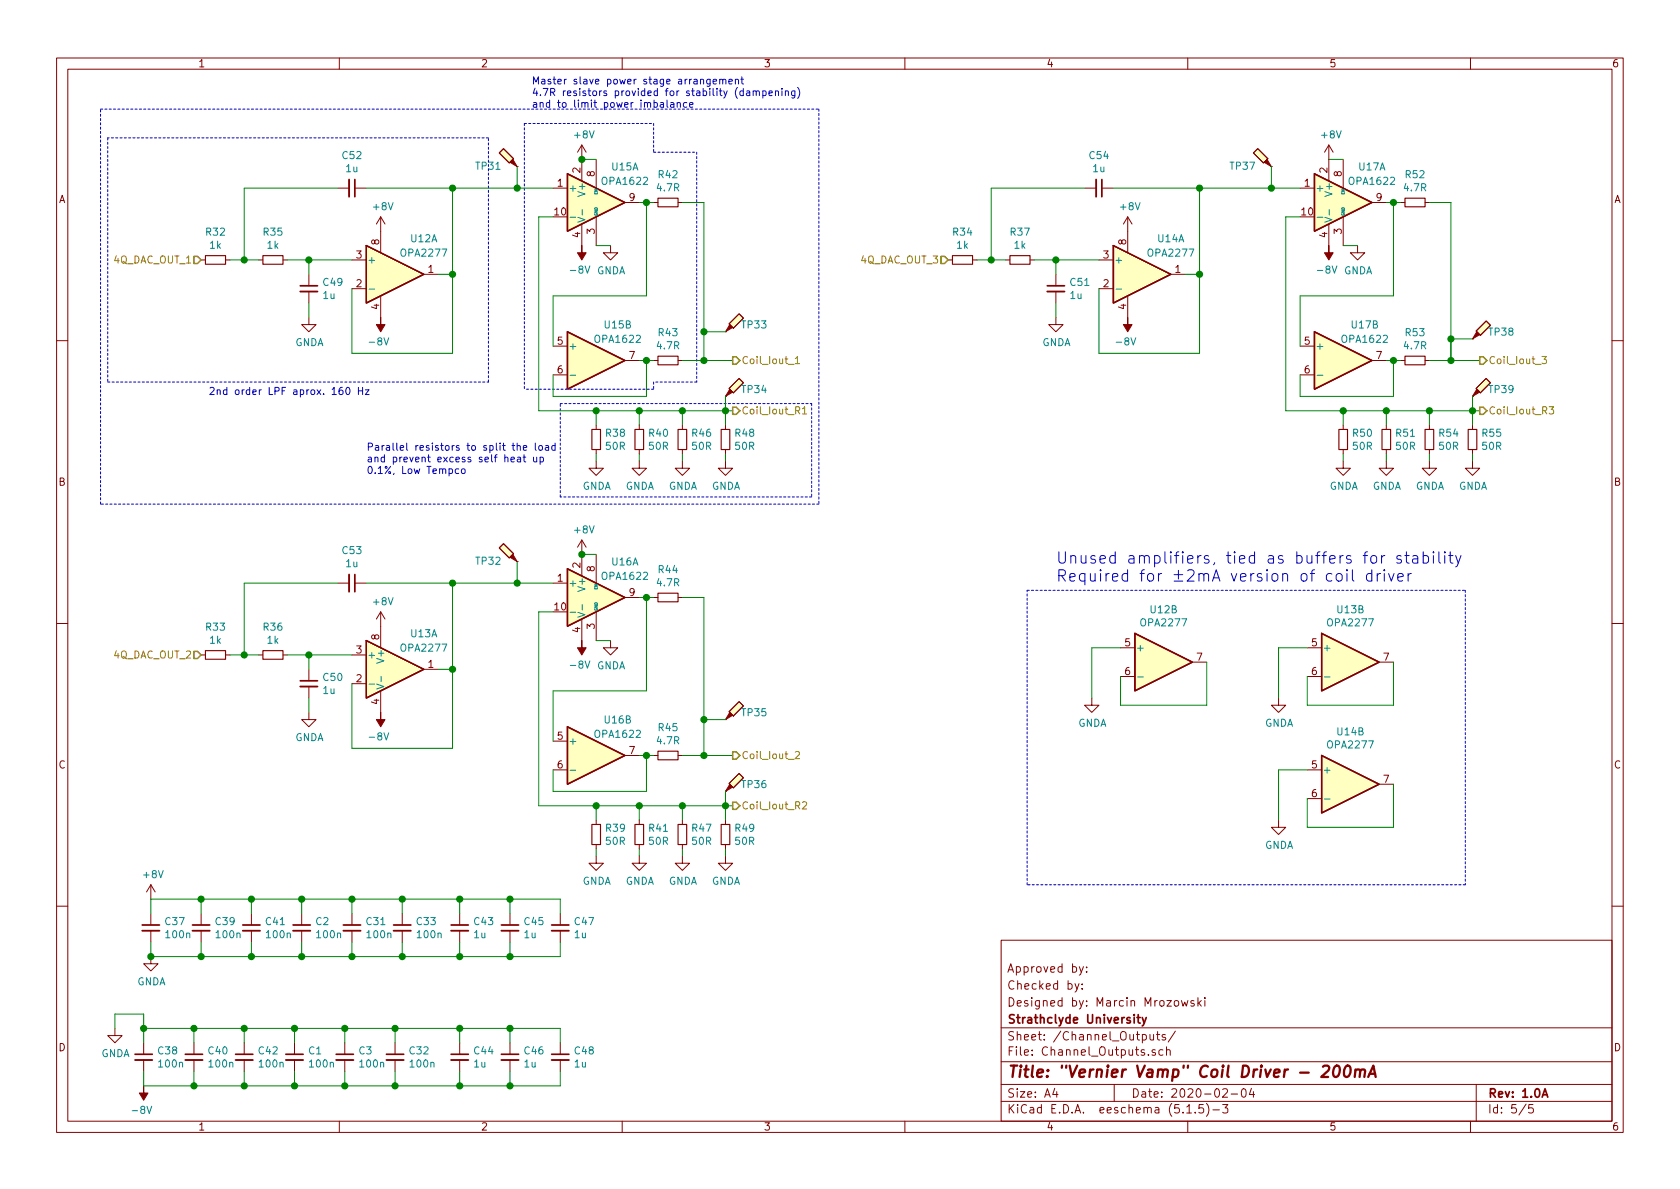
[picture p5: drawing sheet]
<svg xmlns="http://www.w3.org/2000/svg" width="297mm" height="210mm" viewBox="0 0 297 210" stroke-linecap="round" stroke-linejoin="round" font-family="sans-serif">
<g fill="none" stroke="#840000" stroke-width=".18">
<path d="M10 10.3h277v189.9h-277zM12 12.2h273v186.1h-273zM60 10.3v1.9M110 10.3v1.9M160 10.3v1.9M210 10.3v1.9M260 10.3v1.9M59.7 33.3h2M62.7 33.3h2.1M67.3 38.3l-.8 1.3M67.3 38.3v6.4M67.3 38.3l.8 1.3"/>
<path d="M88.3 27l.7-.7 1.8 1.8-.8 .7zM91.4 29.5h.1M97.8 33.3h2.5M102.9 25.6v6.4M102.9 39.6v3.8M102.9 25.6l-.8 1.3M102.9 25.6l.7 1.3M105.4 28.2v5.1M105.4 38.3v5.1M110.5 35.8h2.5M115.6 35.8h.7M119.9 35.8h.7"/>
<path d="M191.8 33.3h2M194.8 33.3h2M199.4 38.3v6.4M199.4 38.3l-.8 1.3M199.4 38.3l.8 1.3M221.6 27l.8-.7 1.8 1.8-.8 .7zM224.8 29.5h.1M229.9 33.3h2.5M234.9 25.6v6.4M234.9 39.6v3.8M234.9 25.6l-.7 1.3M234.9 25.6l.8 1.3"/>
<path d="M237.5 28.2v5.1M237.5 38.3v5.1M242.6 35.8h2.5M247.6 35.8h.8M252 35.8h.7M35.6 46h.7M39.9 46h.7M45.7 46h.8M50 46h.8M54.6 56.1v1.3h1.3l-1.3 1.3-1.3-1.3h1.3M54.6 48.5v2M54.6 51.6v2"/>
<path d="M62.2 46h2.6M62.2 51h2.6M67.3 52.3v3.8M74.9 48.5h2.6M107.9 43.4v1.3h1.3l-1.3 1.3-1.2-1.3h1.2M128.3 58.7h.1M128.9 57.3l1.8-1.8 .7 .8-1.7 1.7zM167.6 46h.8M172 46h.7M177.8 46h.8M182.1 46h.8M186.7 56.1v1.3h1.3l-1.3 1.3-1.3-1.3h1.3"/>
<path d="M186.7 48.5v2M186.7 51.6v2M194.3 46h2.5M194.3 51h2.5M199.4 52.3v3.8M207 48.5h2.5M240 43.4v1.3h1.3l-1.3 1.3-1.2-1.3h1.2M260.3 59.9h.1M261 58.5l1.8-1.7 .7 .7-1.8 1.8zM10 60.2h2M97.8 61.2h2.5M97.8 66.3h2.5"/>
<path d="M105.4 75.2v.7M105.4 79.5v.8M110.5 63.7h2.5M113 75.2v.7M113 79.5v.8M115.6 63.7h.7M119.9 63.7h.7M120.6 75.2v.7M120.6 79.5v.8M128.3 70.1h.1M128.3 75.2v.7M128.3 79.5v.8"/>
<path d="M128.9 68.7l1.8-1.8 .7 .8-1.7 1.8zM229.9 61.2h2.5M229.9 66.3h2.5M237.5 75.2v.7M237.5 79.5v.8M242.6 63.7h2.5M245.1 75.2v.7M245.1 79.5v.8M247.6 63.7h.8M252 63.7h.7M252.7 75.2v.7M252.7 79.5v.8"/>
<path d="M260.3 70.1h.1M260.3 75.2v.7M260.3 79.5v.8M261 68.7l1.8-1.8 .7 .8-1.8 1.8zM285 60.2h2M88.3 96.9l.7-.8 1.8 1.8-.8 .8zM91.4 99.3h.1M102.9 95.5v6.3M102.9 95.5l-.8 1.3M102.9 95.5l.7 1.3M105.4 81.5v1.3h1.3l-1.3 1.3-1.3-1.3h1.3M105.4 98v5.1"/>
<path d="M113 81.5v1.3h1.3l-1.3 1.3-1.2-1.3h1.2M120.6 81.5v1.3h1.3l-1.3 1.3-1.2-1.3h1.2M128.3 81.5v1.3h1.2l-1.2 1.3-1.3-1.3h1.3M237.5 81.5v1.3h1.3l-1.3 1.3-1.3-1.3h1.3M245.1 81.5v1.3h1.3l-1.3 1.3-1.3-1.3h1.3M252.7 81.5v1.3h1.3l-1.3 1.3-1.2-1.3h1.2M260.3 81.5v1.3h1.3l-1.3 1.3-1.2-1.3h1.2M10 110.3h2M35.6 115.8h.7M39.9 115.8h.7M45.7 115.8h.8M50 115.8h.8"/>
<path d="M54.6 118.4v2M59.7 103.1h2M62.2 115.8h2.6M62.7 103.1h2.1M67.3 108.2v6.3M67.3 108.2l-.8 1.3M67.3 108.2l.8 1.3M74.9 118.4h2.6M97.8 103.1h2.5M102.9 109.5v3.8M105.4 108.2v5.1M107.9 113.3v1.2h1.3l-1.3 1.3-1.2-1.3h1.2"/>
<path d="M110.5 105.7h2.5M115.6 105.7h.7M119.9 105.7h.7M198.1 114.5h2.6M198.1 119.6h2.6M210.8 117.1h2.6M231.1 114.5h2.6M231.1 119.6h2.6M243.8 117.1h2.6M285 110.3h2M54.6 126v1.2h1.3l-1.3 1.3-1.3-1.3h1.3M54.6 121.4v2"/>
<path d="M62.2 120.9h2.6M67.3 122.2v3.8M97.8 131.1h2.5M97.8 136.1h2.5M110.5 133.6h2.5M115.6 133.6h.7M119.9 133.6h.7M128.3 127.2h.1M128.3 139.9h.1M128.9 125.9l1.8-1.8 .7 .7-1.7 1.8zM128.9 138.6l1.8-1.8 .7 .7-1.7 1.8zM193 123.4v1.3h1.3l-1.3 1.3-1.2-1.3h1.2"/>
<path d="M226.1 123.4v1.3h1.2l-1.2 1.3-1.3-1.3h1.3M231.1 136.1h2.6M243.8 138.7h2.6M26.7 156.5v2.5M26.7 156.5l-.8 1.2M26.7 156.5l.7 1.2M105.4 151.4v1.2h1.3l-1.3 1.3-1.3-1.3h1.3M105.4 145v.8M105.4 149.3v.8M113 151.4v1.2h1.3l-1.3 1.3-1.2-1.3h1.2M113 145v.8M113 149.3v.8"/>
<path d="M120.6 151.4v1.2h1.3l-1.3 1.3-1.2-1.3h1.2M120.6 145v.8M120.6 149.3v.8M128.3 151.4v1.2h1.2l-1.2 1.3-1.3-1.3h1.3M128.3 145v.8M128.3 149.3v.8M226.1 145v1.3h1.2l-1.2 1.3-1.3-1.3h1.3M231.1 141.2h2.6M10 160.2h2M26.7 169.2v1.2h1.2l-1.2 1.3-1.3-1.3h1.3M26.7 161.5v2.1M26.7 164.6v2"/>
<path d="M35.6 161.5v2.1M35.6 164.6v2M44.4 161.5v2.1M44.4 164.6v2M53.3 161.5v2.1M53.3 164.6v2M62.2 161.5v2.1M62.2 164.6v2M71.1 161.5v2.1M71.1 164.6v2M81.3 161.5v2.1M81.3 164.6v2"/>
<path d="M90.2 161.5v2.1M90.2 164.6v2M99.1 161.5v2.1M99.1 164.6v2M177 166.3h108v32h-108zM190.1 173.9l.3 1M190.8 173.9l-.5 1.4-.2 .1M190.8 170.9l.4 1M191.3 174.8v.1M191.3 174v.1M191.6 170.9l-.5 1.4-.3 .1M192.1 171.8v.1"/>
<path d="M192.1 171v.1M207.7 177.1l.2-.2 .4 .2v.7l-.2 .1-.4-.1zM208.9 176.9l.3 1 .3-.7 .3 .7 .2-1M211.1 177l-.4-.1-.2 .2 .1 .3 .5 .1v.3h-.6M211.8 176.4v1.5M212 177.4l.4 .5M212.4 176.9l-.6 .6M213 176.4v.2M213 176.9v1M285 160.2h2M20.3 181.9v1.2h1.3l-1.3 1.3-1.3-1.3h1.3M25.4 184.4v2"/>
<path d="M25.4 187.4v2.1M34.3 184.4v2M34.3 187.4v2.1M43.2 184.4v2M43.2 187.4v2.1M52.1 184.4v2M52.1 187.4v2.1M60 198.3v1.9M61 184.4v2M61 187.4v2.1M69.8 184.4v2M69.8 187.4v2.1"/>
<path d="M81.3 184.4v2M81.3 187.4v2.1M90.2 184.4v2M90.2 187.4v2.1M99.1 184.4v2M99.1 187.4v2.1M110 198.3v1.9M160 198.3v1.9M177 194.8h108M177 191.8h108M177 187.8h108M177 181.8h108"/>
<path d="M186.5 192.5l-.4 1h1M186.8 193v1M197 191.8v3M203.3 182.9v.8a.37 .37 0 0 0 .7 .1M204 182.9v1M204.3 185.7a.37 .37 0 0 0-.6 .1l.1 .2 .5 .2v.1l-.2 .3-.4-.1M204.5 182.9h.6M204.7 182.4v1.3l.4 .2M205.6 185.7l-.4-.1-.3 .3 .1 .6 .2 .1 .4-.1M206 183a.37 .37 0 0 0-.5 .1v.3l.5 .1 .1 .1-.2 .3-.4-.1M206.2 185.7h.1a.37 .37 0 0 1 .6 .1v.8M206.2 185.1v1.5"/>
<path d="M207.8 182.3l-1.2 2M209.8 195.8l.5-.5v1.5M209.8 196.8h.9M210 198.3v1.9M211.3 196.7v.1M212.8 195.3h-.8v.7l.2-.1 .5 .1 .1 .2v.5l-.3 .1-.5-.1M213.3 195.1a1.71 1.71 0 0 1 0 2.3M214.5 196.3h1.1M216.2 192.7l.2-.2h.4l.2 .5-.9 1h.9M216.2 195.3h.9l-.5 .6 .4 .1v.7l-.2 .1-.6-.1M217.7 193.5h1.1M219.6 192.7l.4-.2a.94 .94 0 0 1 0 1.5 .82 .82 0 0 1-.4-1.3z"/>
<path d="M221.3 192.5l-.4 1h.9M221.6 193v1M260 198.3v1.9M261 191.8v6.5M269.8 195.2l-1.2 2M271 195.3h-.7v.7l.2-.1 .5 .1 .1 .2-.1 .5-.2 .1-.5-.1"/>
</g>
<g fill="none" stroke="#840000" stroke-width=".3">
<path d="M62.7 31.7v3.1M194.8 31.7v3.1M53.1 50.5h3M185.2 50.5h3M62.7 101.6v3M53.1 120.4h3M25.1 163.6h3.1M34 163.6h3.1M42.9 163.6h3.1M51.8 163.6h3.1M60.7 163.6h3.1M69.6 163.6h3"/>
<path d="M79.8 163.6h3M88.6 163.6h3.1M97.5 163.6h3.1M201 179.9h.6M201.2 179.4v1.3l.4 .2M202 179.9l.3 1M202.7 179.9l-.5 1.4-.2 .1M23.9 186.4h3M32.8 186.4h3M41.7 186.4h3M50.5 186.4h3.1M59.4 186.4h3.1"/>
<path d="M68.3 186.4h3.1M79.8 186.4h3M88.6 186.4h3.1M97.5 186.4h3.1M272.7 194l.5-1.5 .5 1.5M272.8 193.6h.7"/>
</g>
<path d="M233.9 188.6l.3-.2h.5a.43 .43 0 0 1 .3 .6l-.1 .3-1.3 1.1h1.2M236 188.6a.45 .45 0 0 1 .5-.2 .45 .45 0 0 1 .4 .4 1.15 1.15 0 0 1-.8 1.6l-.2-.1a1.5 1.5 0 0 1 .1-1.7zM237.9 188.6a.45 .45 0 0 1 .5-.2 .45 .45 0 0 1 .4 .4 1.15 1.15 0 0 1-.8 1.6l-.2-.1a1.55 1.55 0 0 1 .1-1.7zM239.6 189.3a.52 .52 0 0 1 .9 .1l-.1 1M239.7 189.1l-.2 1.3M240.5 189.4l.3-.3 .5 .1 .1 .2-.2 1M241.9 190.4l.9-2 .4 2M242.2 189.9h.9" fill="none" stroke="#840000" stroke-width=".41"/>
<g fill="none" stroke="#840000" stroke-width=".33">
<path d="M61.7 31.7v3.1M193.8 31.7v3.1M53.1 51.6h3M185.2 51.6h3M61.7 101.6v3M53.1 121.4h3M25.1 164.6h3.1M34 164.6h3.1M42.9 164.6h3.1M51.8 164.6h3.1M60.7 164.6h3.1M69.6 164.6h3"/>
<path d="M79.8 164.6h3M88.6 164.6h3.1M97.5 164.6h3.1M23.9 187.4h3M32.8 187.4h3M41.7 187.4h3M50.5 187.4h3.1M59.4 187.4h3.1M68.3 187.4h3.1M79.8 187.4h3M88.6 187.4h3.1M97.5 187.4h3.1"/>
</g>
<g fill="#ffffc2" stroke="#ffffc2" stroke-width=".18">
<path d="M100.3 30.7l10.2 5.1-10.2 5.1z"/>
<path d="M100.3 58.7l10.2 5-10.2 5.1z"/>
<path d="M100.3 100.6l10.2 5.1-10.2 5z"/>
<path d="M100.3 128.5l10.2 5.1-10.2 5.1z"/>
<path d="M232.4 30.7l10.2 5.1-10.2 5.1z"/>
<path d="M232.4 58.7l10.2 5-10.2 5.1z"/>
<path d="M233.7 133.6l10.1 5.1-10.1 5.1z"/>
<path d="M233.7 112l10.1 5.1-10.1 5.1z"/>
<path d="M200.7 112l10.1 5.1-10.1 5.1z"/>
<path d="M128.9 125.9l1.8-1.8 .7 .7-1.7 1.8z"/>
<path d="M196.8 43.4l10.2 5.1-10.2 5.1z"/>
<path d="M261 68.7l1.8-1.8 .7 .8-1.8 1.8z"/>
<path d="M128.9 68.7l1.8-1.8 .7 .8-1.7 1.8z"/>
<path d="M128.9 57.3l1.8-1.8 .7 .8-1.7 1.7z"/>
<path d="M261 58.5l1.8-1.7 .7 .7-1.8 1.8z"/>
<path d="M128.9 138.6l1.8-1.8 .7 .7-1.7 1.8z"/>
<path d="M64.8 113.3l10.1 5.1-10.1 5z"/>
<path d="M88.3 96.9l.7-.8 1.8 1.8-.8 .8z"/>
<path d="M88.3 27l.7-.7 1.8 1.8-.8 .7z"/>
<path d="M221.6 27l.8-.7 1.8 1.8-.8 .7z"/>
<path d="M64.8 43.4l10.1 5.1-10.1 5.1z"/>
</g>
<path d="M100.3 30.7l10.2 5.1-10.2 5.1zM232.4 30.7l10.2 5.1-10.2 5.1zM64.8 43.4l10.1 5.1-10.1 5.1zM100.3 58.7l10.2 5-10.2 5.1zM196.8 43.4l10.2 5.1-10.2 5.1zM232.4 58.7l10.2 5-10.2 5.1zM64.8 113.3l10.1 5.1-10.1 5zM100.3 100.6l10.2 5.1-10.2 5zM200.7 112l10.1 5.1-10.1 5.1zM233.7 112l10.1 5.1-10.1 5.1zM100.3 128.5l10.2 5.1-10.2 5.1zM233.7 133.6l10.1 5.1-10.1 5.1z" fill="none" stroke="#840000" stroke-width=".25"/>
<g fill="none" stroke="#008484" stroke-width=".18">
<path d="M100.8 38.4h1M102.2 38.4l1.2 .5-1.2 .4M102.9 37.1v.9M232.9 38.4h1M234.2 38.4l1.3 .5-1.3 .4M235 37.1v.9M65.3 51.1h.9M66.6 51.1l1.3 .5-1.3 .4M67.4 49.8v.9M197.3 51.1h1M198.7 51.1l1.2 .5-1.2 .4M199.5 49.8v.9"/>
<path d="M100.8 66.4h1M232.9 66.4h1M67.4 119.6v1M100.8 108.3h1M102.2 108.3l1.2 .4-1.2 .4M102.9 106.9v1M201.1 119.7h1M234.2 119.7h1M65.3 121h.9M66.6 121l1.3 .4-1.3 .4M100.8 136.2h1M234.2 141.3h1"/>
</g>
<g fill="none" stroke="#840000" stroke-width=".2">
<path d="M116.3 35h3.6v1.6h-3.6zM248.4 35h3.6v1.6h-3.6zM36.3 45.2h3.6v1.5h-3.6zM46.5 45.2h3.5v1.5h-3.5zM168.4 45.2h3.6v1.5h-3.6zM178.6 45.2h3.5v1.5h-3.5zM104.6 75.9h1.6v3.6h-1.6zM112.3 75.9h1.5v3.6h-1.5zM116.3 63h3.6v1.5h-3.6zM119.9 75.9h1.5v3.6h-1.5zM127.5 75.9h1.5v3.6h-1.5zM236.7 75.9h1.6v3.6h-1.6z"/>
<path d="M244.3 75.9h1.6v3.6h-1.6zM248.4 63h3.6v1.5h-3.6zM252 75.9h1.5v3.6h-1.5zM259.6 75.9h1.5v3.6h-1.5zM36.3 115.1h3.6v1.5h-3.6zM46.5 115.1h3.5v1.5h-3.5zM116.3 104.9h3.6v1.5h-3.6zM116.3 132.8h3.6v1.6h-3.6zM104.6 145.8h1.6v3.5h-1.6zM112.3 145.8h1.5v3.5h-1.5zM119.9 145.8h1.5v3.5h-1.5zM127.5 145.8h1.5v3.5h-1.5z"/>
</g>
<g fill="#840000" stroke="#840000" stroke-width=".18">
<path d="M199.4 56.1v1.3h.8l-.8 1.3-.8-1.3h.8z"/>
<path d="M25.4 192v1.3h.8l-.8 1.3-.8-1.3h.8z"/>
<path d="M234.9 43.4v1.3h.8l-.8 1.3-.7-1.3h.7z"/>
<path d="M102.9 43.4v1.3h.7l-.7 1.3-.8-1.3h.8z"/>
<path d="M67.3 56.1v1.3h.8l-.8 1.3-.8-1.3h.8z"/>
<path d="M67.3 126v1.2h.8l-.8 1.3-.8-1.3h.8z"/>
<path d="M102.9 113.3v1.2h.7l-.7 1.3-.8-1.3h.8z"/>
<path d="M129 126l.5 .5-1.2 .7z"/>
<path d="M261.1 68.8l.5 .5-1.3 .8z"/>
<path d="M129 68.8l.5 .5-1.2 .8z"/>
<path d="M129 57.4l.5 .5-1.2 .8z"/>
<path d="M261.1 58.7l.5 .5-1.3 .7z"/>
<path d="M129 138.7l.5 .5-1.2 .7z"/>
<path d="M90.7 98l.7 1.3-1.2-.8z"/>
<path d="M90.7 28.2l.7 1.3-1.2-.8z"/>
<path d="M224 28.2l.8 1.3-1.3-.8z"/>
</g>
<g fill="none" stroke="#0000c2" stroke-width=".18" stroke-dasharray=".4 .4">
<path d="M17.8 19.3h127M144.8 19.3v69.8M19 24.4v43.2M86.4 24.4h-67.4M92.7 21.8v47M92.7 21.8h22.9M115.6 26.9h7.6M115.6 21.8v5.1M123.2 26.9v40.7M19 67.6h67.4M86.4 67.6v-43.2M99.1 71.4h44.4"/>
<path d="M115.6 67.6v1.2M115.6 68.8h-22.9M123.2 67.6h-7.6M143.5 71.4v16.5M17.8 89.1v-69.8M99.1 87.9v-16.5M143.5 87.9h-44.4M144.8 89.1h-127M181.6 104.4h77.5M259.1 104.4v52.1M181.6 156.5v-52.1M259.1 156.5h-77.5"/>
</g>
<g fill="none" stroke="#008400" stroke-width=".18">
<path d="M59.7 33.3h-16.5v12.7M64.8 33.3h33M80 33.3v29.2h-17.8v-11.5M91.4 29.5v3.8M97.8 38.3h-2.6v34.3h34.3M102.9 28.2h2.5M113 35.8h2.6M114.3 35.8v16.5h-16.5v8.9M120.6 35.8h3.9v27.9M191.8 33.3h-16.5v12.7M196.8 33.3h33.1M212.1 33.3v29.2h-17.8v-11.5"/>
<path d="M224.8 29.5v3.8M229.9 38.3h-2.6v34.3h34.3M234.9 28.2h2.6M245.1 35.8h2.5M246.4 35.8v16.5h-16.5v8.9M252.7 35.8h3.8v27.9M40.6 46h5.1M50.8 46h11.4M54.6 46v2.5M54.6 53.6v2.5M77.5 48.5h2.5M105.4 43.4h2.5"/>
<path d="M124.5 58.7h3.8M172.7 46h5.1M182.9 46h11.4M186.7 46v2.5M186.7 53.6v2.5M209.5 48.5h2.6M237.5 43.4h2.5M256.5 59.9h3.8M105.4 72.6v2.6M113 72.6v2.6M113 63.7h2.6M114.3 63.7v6.4h-16.5v-3.8"/>
<path d="M120.6 63.7h8.9M120.6 72.6v2.6M128.3 70.1v5.1M237.5 72.6v2.6M245.1 72.6v2.6M245.1 63.7h2.5M246.4 63.7v6.4h-16.5v-3.8M252.7 72.6v2.6M252.7 63.7h8.9M260.3 70.1v5.1M91.4 99.3v3.8M102.9 98h2.5"/>
<path d="M105.4 80.3v1.2M113 80.3v1.2M120.6 80.3v1.2M128.3 80.3v1.2M237.5 80.3v1.2M245.1 80.3v1.2M252.7 80.3v1.2M260.3 80.3v1.2M40.6 115.8h5.1M50.8 115.8h11.4M54.6 115.8v2.6M59.7 103.1h-16.5v12.7"/>
<path d="M64.8 103.1h33M77.5 118.4h2.5M80 103.1v29.2h-17.8v-11.4M97.8 108.2h-2.6v34.3h34.3M105.4 113.3h2.5M113 105.7h2.6M114.3 105.7v16.5h-16.5v8.9M120.6 105.7h3.9v27.9M198.1 114.5h-5.1v8.9M213.4 117.1v7.6h-15.3v-5.1M231.1 114.5h-5v8.9M246.4 117.1v7.6h-15.3v-5.1"/>
<path d="M54.6 123.4v2.6M113 133.6h2.6M114.3 133.6v6.3h-16.5v-3.8M120.6 133.6h8.9M124.5 127.2h3.8M128.3 139.9v5.1M231.1 136.1h-5v8.9M246.4 138.7v7.6h-15.3v-5.1M35.6 159v2.5M44.4 159v2.5M53.3 159v2.5M62.2 159v2.5"/>
<path d="M71.1 159v2.5M81.3 159v2.5M90.2 159v2.5M105.4 142.5v2.5M105.4 150.1v1.3M113 142.5v2.5M113 150.1v1.3M120.6 142.5v2.5M120.6 150.1v1.3M128.3 150.1v1.3M26.7 161.5v-2.5h72.4v2.5M26.7 166.6v2.6h72.4v-2.6"/>
<path d="M35.6 166.6v2.6M44.4 166.6v2.6M53.3 166.6v2.6M62.2 166.6v2.6M71.1 166.6v2.6M81.3 166.6v2.6M90.2 166.6v2.6M20.3 181.9v-2.6h5.1v5.1M25.4 181.9h73.7v2.5M25.4 189.5v2.5h73.7v-2.5M34.3 181.9v2.5M34.3 189.5v2.5"/>
<path d="M43.2 181.9v2.5M43.2 189.5v2.5M52.1 181.9v2.5M52.1 189.5v2.5M61 181.9v2.5M61 189.5v2.5M69.8 181.9v2.5M69.8 189.5v2.5M81.3 181.9v2.5M81.3 189.5v2.5M90.2 181.9v2.5M90.2 189.5v2.5"/>
</g>
<path d="M139.4 64.4h1M140.6 63.4l.4-.4v1.3M140.6 64.3h.8M141.9 72.3l.4-.4v1.3M141.9 73.2h.7M272.6 63h.8l-.4 .5 .4 .1v.6l-.2 .1-.6-.1M273.9 71.9h.8l-.4 .5 .4 .1v.6l-.3 .1-.5-.1M140.6 133l.5-.1 .2 .1 .1 .2-.1 .2-.7 .8h.8M141.9 141.9l.5-.1 .2 .1v.2v.2l-.8 .7h.8" fill="none" stroke="#848400" stroke-width=".18"/>
<path d="M34.3 45.3h.6l.7 .7-.7 .6h-.6zM166.4 45.3h.6l.6 .7-.6 .6h-.6zM129.5 63.1h.7l.6 .6-.6 .7h-.7zM129.5 72h.7l.6 .6-.6 .7h-.7zM261.6 72h.7l.6 .6-.6 .7h-.7zM261.6 63.1h.7l.6 .6-.6 .7h-.7zM34.3 115.2h.6l.7 .6-.7 .7h-.6zM129.5 133h.7l.6 .6-.6 .6h-.7zM129.5 141.9h.7l.6 .6-.6 .6h-.7z" fill="none" stroke="#848400" stroke-width=".25"/>
<g fill="none" stroke="#0000c2" stroke-width=".18">
<path d="M116.8 18.2h.5v.8M117.3 18.4l-.4 .1-.2 .2 .1 .2h.5M117.9 17.7v1.1l.2 .2M118.6 18.2h.5l.1 .8M119.2 18.4l-.5 .1-.2 .2 .1 .2h.6M119.7 18.3l.2-.2 .3 .1 .1 .8M119.7 18.1v.9M121.4 18.2l-.3-.1-.3 .3 .2 .5h.4M121.9 18.5l.6-.1v-.2l-.4-.1-.2 .2 .1 .6h.5M125.6 14l-.1 1.2-.2 .1-.3-.1M125.6 14.1l-.4-.1-.3 .2 .2 .6h.5M126.1 14.4l.6-.1-.1-.2-.3-.1-.2 .2 .1 .6h.4"/>
<path d="M127.3 14.1l.1-.1 .3 .1 .1 .8M127.3 14v.9M127.8 14.2l.2-.2 .3 .1v.8M128.9 14.4l.6-.1-.1-.2-.3-.1-.2 .2v.6h.5M130 14.1l.2-.1 .3 .1 .1 .8M130 14v.9M131 14h.5M131.2 13.6v1.1l.3 .2M132 16.1h.5l.1 .8M132.6 16.4h-.4l-.2 .2v.3h.6M133.2 16.2l.1-.1h.4v.8M133.2 16.1v.8"/>
<path d="M133.7 16.3l.2-.2h.3l.1 .8M134.9 16.1h.3l.3 .2-.1 .6h-.5M134.9 16.1v1.2M136 16.5l.6-.1-.1-.3h-.4l-.1 .2v.6h.5M137.1 16.2l.2-.1h.3v.8M137.1 16.1v.8M138.3 15.6v.2M138.3 16.1v.8M138.9 16.2l.1-.1h.3l.1 .8M138.9 16.1v.8M140.5 16.1v1.1l-.2 .1h-.3M140.5 16.1h-.3l-.2 .2 .1 .6h.4"/>
<path d="M141 15.5a1.4 1.4 0 0 1 0 1.9M60.5 68.5l-.3 .1a.87 .87 0 0 0 0 1.2l.4-.2v-.5l-.4-.1-.3 .2M61.3 68.6l.1-.1a.67 .67 0 0 1 .5 .6 .67 .67 0 0 1-.5 .7l-.3-.5zM63.4 68.5v1.3M63.4 69.1h.7M64.1 68.5v1.3M64.6 68.9h.7l-.7 .9h.7M90.5 78.8h.5M90.7 78.4v1l.3 .2M91.4 78.9l.2-.1h.3l.1 .8M91.4 78.4v1.2M92.5 79.2l.6-.1v-.3h-.4l-.2 .2 .1 .6h.5"/>
<path d="M94.6 78.4v1l.2 .2M95.4 78.8h.3l.2 .1-.1 .7h-.3l-.3-.2zM96.5 78.8h.5v.8M97 79.1h-.4l-.2 .2 .1 .3h.5M98.1 78.8h-.3l-.2 .2 .1 .6h.4M98.1 78.4v1.2M81.1 83l-.4-.1-.2 .2 .1 .6h.5M81.6 83l.2-.1 .4 .1v.5l-.1 .2h-.3l-.2-.1zM90.3 81.2l.7-.1-.1-.2-.4-.1-.2 .2 .1 .6h.5M91.5 80.9h.5v.8M92 81.1l-.4 .1-.2 .2 .2 .3 .4-.1M92.5 80.8h.5"/>
<path d="M92.7 80.4v1.1l.3 .2M94.3 80.8l.1 .8 .3 .1 .2-.1M94.9 80.8v.9M95.5 80.9l.4-.1 .2 .3-.1 .5h-.5M95.5 80.8v1.3M242.5 98.3a.54 .54 0 0 1 .9 .3v.6a.54 .54 0 0 1-.5 .4 .54 .54 0 0 1-.5-.4v-.6zM244.3 98.2v1.4M244.9 98.2l-.4 .1-.2 .3M247.7 98.3l-.2-.1-.5 .1v.5a.68 .68 0 0 1 .8 .4l-.1 .3-.2 .1-.5-.1M248.4 98.2h.7M248.7 97.6v1.7l.1 .2 .3 .1M249.8 98.3l.2-.1 .6 .1 .1 1.3"/>
<path d="M250.7 98.7l-.7 .1a.39 .39 0 0 0-.3 .4 .39 .39 0 0 0 .3 .4l.7-.1M251.6 98.3l.6-.1 .4 .4v.6l-.2 .3-.2 .1-.6-.1M251.6 97.6v2M253.4 97.6v.1h.1l-.1-.1v.2M253.4 98.2v1.4M254.4 97.6v1.7l.3 .3M255.4 97.6v.2l.1-.1-.1-.1v.2M255.4 98.2v1.4M256.1 98.2h.8M256.4 97.6v1.7l.1 .2 .4 .1M257.4 98.2l.4 1.4M258.3 98.2l-.6 1.9-.3 .1"/>
<path d="M236.4 101.5a.54 .54 0 0 1 .9 .3v.6a.55 .55 0 0 1-.5 .4 .55 .55 0 0 1-.6-.4v-.6zM238.2 101.4v1.4M239.1 100.8v1.7l.3 .3M242.5 101.5l-.5-.1-.4 .4v.6l.2 .3 .2 .1 .5-.1M242.5 100.8v2M243.5 101.4v1.4M244.1 101.4l-.4 .1-.2 .3M244.8 100.8l-.1 .1h.2l-.1-.1v.1M244.8 101.4v1.4M245.5 101.4l.5 1.4 .5-1.4M247.1 102.1l1-.2-.1-.4-.6-.1-.3 .3 .1 1 .2 .1 .6-.1M249 101.4v1.4"/>
<path d="M249.5 101.4l-.4 .1-.1 .3"/>
</g>
<g fill="#008400" stroke="#008400" stroke-width=".25">
<circle cx="212.1" cy="33.3" r=".51"/>
<circle cx="80" cy="118.4" r=".51"/>
<circle cx="246.4" cy="63.7" r=".51"/>
<circle cx="102.9" cy="28.2" r=".51"/>
<circle cx="124.5" cy="127.2" r=".51"/>
<circle cx="256.5" cy="59.9" r=".51"/>
<circle cx="124.5" cy="58.7" r=".51"/>
<circle cx="54.6" cy="46" r=".51"/>
<circle cx="105.4" cy="72.6" r=".51"/>
<circle cx="113" cy="72.6" r=".51"/>
<circle cx="43.2" cy="46" r=".51"/>
<circle cx="120.7" cy="72.6" r=".51"/>
<circle cx="105.4" cy="142.5" r=".51"/>
<circle cx="80" cy="48.5" r=".51"/>
<circle cx="43.2" cy="115.8" r=".51"/>
<circle cx="113" cy="142.5" r=".51"/>
<circle cx="120.7" cy="142.5" r=".51"/>
<circle cx="91.4" cy="103.1" r=".51"/>
<circle cx="128.3" cy="142.5" r=".51"/>
<circle cx="224.8" cy="33.3" r=".51"/>
<circle cx="54.6" cy="115.8" r=".51"/>
<circle cx="91.4" cy="33.3" r=".51"/>
<circle cx="128.3" cy="72.6" r=".51"/>
<circle cx="124.5" cy="63.7" r=".51"/>
<circle cx="114.3" cy="133.6" r=".51"/>
<circle cx="114.3" cy="105.7" r=".51"/>
<circle cx="35.6" cy="159" r=".51"/>
<circle cx="90.2" cy="181.9" r=".51"/>
<circle cx="81.3" cy="181.9" r=".51"/>
<circle cx="44.5" cy="159" r=".51"/>
<circle cx="90.2" cy="192" r=".51"/>
<circle cx="124.5" cy="133.6" r=".51"/>
<circle cx="62.2" cy="159" r=".51"/>
<circle cx="81.3" cy="192" r=".51"/>
<circle cx="61" cy="192" r=".51"/>
<circle cx="81.3" cy="159" r=".51"/>
<circle cx="53.3" cy="159" r=".51"/>
<circle cx="52.1" cy="192" r=".51"/>
<circle cx="43.2" cy="192" r=".51"/>
<circle cx="114.3" cy="35.8" r=".51"/>
<circle cx="44.5" cy="169.2" r=".51"/>
<circle cx="52.1" cy="181.9" r=".51"/>
<circle cx="61" cy="181.9" r=".51"/>
<circle cx="114.3" cy="63.7" r=".51"/>
<circle cx="43.2" cy="181.9" r=".51"/>
<circle cx="53.3" cy="169.2" r=".51"/>
<circle cx="62.2" cy="169.2" r=".51"/>
<circle cx="102.9" cy="98" r=".51"/>
<circle cx="246.4" cy="35.8" r=".51"/>
<circle cx="237.5" cy="72.6" r=".51"/>
<circle cx="175.3" cy="46" r=".51"/>
<circle cx="245.1" cy="72.6" r=".51"/>
<circle cx="252.7" cy="72.6" r=".51"/>
<circle cx="212.1" cy="48.5" r=".51"/>
<circle cx="69.9" cy="192" r=".51"/>
<circle cx="69.9" cy="181.9" r=".51"/>
<circle cx="71.1" cy="169.2" r=".51"/>
<circle cx="71.1" cy="159" r=".51"/>
<circle cx="260.3" cy="72.6" r=".51"/>
<circle cx="186.7" cy="46" r=".51"/>
<circle cx="80" cy="33.3" r=".51"/>
<circle cx="256.5" cy="63.7" r=".51"/>
<circle cx="25.4" cy="181.9" r=".51"/>
<circle cx="34.3" cy="181.9" r=".51"/>
<circle cx="34.3" cy="192" r=".51"/>
<circle cx="90.2" cy="169.2" r=".51"/>
<circle cx="80" cy="103.1" r=".51"/>
<circle cx="81.3" cy="169.2" r=".51"/>
<circle cx="35.6" cy="169.2" r=".51"/>
<circle cx="90.2" cy="159" r=".51"/>
<circle cx="26.7" cy="169.2" r=".51"/>
</g>
<g font-size="2.8" fill="#0000c2">
<text x="186.7" y="99.7">Unused amplifiers, tied as buffers for stability</text>
<text x="186.7" y="102.9">Required for ±2mA version of coil driver</text>
</g>
<text font-size="2.8" fill="#840000" x="178" y="190.5">Title: &quot;Vernier Vamp&quot; Coil Driver - 200mA</text>
<g font-size="2.1" fill="#840000">
<text x="178" y="172">Approved by:</text>
<text x="178" y="178">Designed by: Marcin Mrozowski</text>
<text x="178" y="175">Checked by:</text>
<text x="178" y="184">Sheet: /Channel_Outputs/</text>
<text x="178" y="181">Strathclyde University</text>
<text x="178" y="186.7">File: Channel_Outputs.sch</text>
<text x="178" y="196.9">KiCad E.D.A. eeschema (5.1.5)-3</text>
<text x="178" y="194.1">Size: A4</text>
<text x="200" y="194.1">Date: 2020-02-04</text>
<text x="263" y="194.1">Rev: 1.0A</text>
<text x="263" y="196.9">Id: 5/5</text>
</g>
<g font-size="1.8" fill="#840000">
<text x="35" y="11.9">1</text>
<text x="85" y="11.9">2</text>
<text x="135" y="11.9">3</text>
<text x="185" y="11.9">4</text>
<text x="235" y="11.9">5</text>
<text x="285" y="11.9">6</text>
<text x="10.4" y="35.9">A</text>
<text x="98.6" y="33">1</text>
<text x="102.6" y="30.6" transform="rotate(-90 102.6 30.6)">2</text>
<text x="105.2" y="31.2" transform="rotate(-90 105.2 31.2)">8</text>
<text x="111.3" y="35.6">9</text>
<text x="230.7" y="33">1</text>
<text x="234.7" y="30.6" transform="rotate(-90 234.7 30.6)">2</text>
<text x="237.2" y="31.2" transform="rotate(-90 237.2 31.2)">8</text>
<text x="243.4" y="35.6">9</text>
<text x="285.4" y="35.9">A</text>
<text x="98.1" y="38.1">10</text>
<text x="105.2" y="41.4" transform="rotate(-90 105.2 41.4)">3</text>
<text x="230.2" y="38.1">10</text>
<text x="237.2" y="41.4" transform="rotate(-90 237.2 41.4)">3</text>
<text x="63" y="45.7">3</text>
<text x="67.1" y="43.3" transform="rotate(-90 67.1 43.3)">8</text>
<text x="102.6" y="42" transform="rotate(-90 102.6 42)">4</text>
<text x="195.1" y="45.7">3</text>
<text x="199.1" y="43.3" transform="rotate(-90 199.1 43.3)">8</text>
<text x="234.7" y="42" transform="rotate(-90 234.7 42)">4</text>
<text x="63" y="50.8">2</text>
<text x="75.7" y="48.3">1</text>
<text x="195.1" y="50.8">2</text>
<text x="207.8" y="48.3">1</text>
<text x="67.1" y="54.7" transform="rotate(-90 67.1 54.7)">4</text>
<text x="199.1" y="54.7" transform="rotate(-90 199.1 54.7)">4</text>
<text x="98.6" y="61">5</text>
<text x="111.3" y="63.5">7</text>
<text x="230.7" y="61">5</text>
<text x="243.4" y="63.5">7</text>
<text x="98.6" y="66">6</text>
<text x="230.7" y="66">6</text>
<text x="10.4" y="85.9">B</text>
<text x="285.4" y="85.9">B</text>
<text x="102.6" y="100.4" transform="rotate(-90 102.6 100.4)">2</text>
<text x="105.2" y="101.1" transform="rotate(-90 105.2 101.1)">8</text>
<text x="98.1" y="107.9">10</text>
<text x="98.6" y="102.9">1</text>
<text x="111.3" y="105.4">9</text>
<text x="67.1" y="113.1" transform="rotate(-90 67.1 113.1)">8</text>
<text x="102.6" y="111.9" transform="rotate(-90 102.6 111.9)">4</text>
<text x="105.2" y="111.2" transform="rotate(-90 105.2 111.2)">3</text>
<text x="63" y="115.6">3</text>
<text x="75.7" y="118.1">1</text>
<text x="198.9" y="114.3">5</text>
<text x="198.9" y="119.4">6</text>
<text x="211.6" y="116.8">7</text>
<text x="231.9" y="114.3">5</text>
<text x="231.9" y="119.4">6</text>
<text x="244.6" y="116.8">7</text>
<text x="63" y="120.6">2</text>
<text x="67.1" y="124.6" transform="rotate(-90 67.1 124.6)">4</text>
<text x="98.6" y="130.8">5</text>
<text x="10.4" y="135.9">C</text>
<text x="98.6" y="135.9">6</text>
<text x="111.3" y="133.3">7</text>
<text x="231.9" y="135.9">5</text>
<text x="285.4" y="135.9">C</text>
<text x="231.9" y="141">6</text>
<text x="244.6" y="138.4">7</text>
<text x="10.4" y="185.9">D</text>
<text x="285.4" y="185.9">D</text>
<text x="35" y="199.9">1</text>
<text x="85" y="199.9">2</text>
<text x="135" y="199.9">3</text>
<text x="185" y="199.9">4</text>
<text x="235" y="199.9">5</text>
<text x="285" y="199.9">6</text>
</g>
<g font-size="1.8" fill="#0000c2">
<text x="94" y="14.9">Master slave power stage arrangement</text>
<text x="94" y="17">4.7R resistors provided for stability (dampening)</text>
<text x="94" y="19">and to limit power imbalance</text>
<text x="36.8" y="69.8">2nd order LPF aprox. 160 Hz</text>
<text x="64.8" y="79.7">Parallel resistors to split the load</text>
<text x="64.8" y="81.8">and prevent excess self heat up</text>
<text x="64.8" y="83.8">0.1%, Low Tempco</text>
</g>
<g font-size="1.8" fill="#008484">
<text x="60.6" y="28.1">C52</text>
<text x="101.7" y="24.5">+8V</text>
<text x="192.7" y="28.1">C54</text>
<text x="233.7" y="24.5">+8V</text>
<text x="61.2" y="30.4">1u</text>
<text x="84.2" y="30">TP31</text>
<text x="100.5" y="33.9">+</text>
<text x="103.5" y="34.3" transform="rotate(-90 103.5 34.3)">V+</text>
<text x="106.6" y="32.7">OPA1622</text>
<text x="108.2" y="30.1">U15A</text>
<text x="116.3" y="33.8">4.7R</text>
<text x="116.5" y="31.5">R42</text>
<text x="193.3" y="30.4">1u</text>
<text x="217.6" y="30">TP37</text>
<text x="232.5" y="33.9">+</text>
<text x="235.6" y="34.3" transform="rotate(-90 235.6 34.3)">V+</text>
<text x="238.7" y="32.7">OPA1622</text>
<text x="240.3" y="30.1">U17A</text>
<text x="248.3" y="33.8">4.7R</text>
<text x="248.6" y="31.5">R52</text>
<text x="36.5" y="41.7">R32</text>
<text x="46.6" y="41.7">R35</text>
<text x="66.1" y="37.2">+8V</text>
<text x="168.6" y="41.7">R34</text>
<text x="178.7" y="41.7">R37</text>
<text x="198.2" y="37.2">+8V</text>
<text x="37.1" y="44">1k</text>
<text x="47.3" y="44">1k</text>
<text x="64.9" y="46.6">+</text>
<text x="67.9" y="47" transform="rotate(-90 67.9 47)">V+</text>
<text x="71" y="45.4">OPA2277</text>
<text x="72.7" y="42.8">U12A</text>
<text x="169.2" y="44">1k</text>
<text x="179.4" y="44">1k</text>
<text x="197" y="46.6">+</text>
<text x="200" y="47" transform="rotate(-90 200 47)">V+</text>
<text x="203.1" y="45.4">OPA2277</text>
<text x="204.7" y="42.8">U14A</text>
<text x="57.2" y="52.9">1u</text>
<text x="57.2" y="50.6">C49</text>
<text x="101.1" y="48.4">-8V</text>
<text x="105.5" y="48.5">GNDA</text>
<text x="189.3" y="52.9">1u</text>
<text x="189.3" y="50.6">C51</text>
<text x="233.2" y="48.4">-8V</text>
<text x="237.6" y="48.5">GNDA</text>
<text x="107" y="58.1">U15B</text>
<text x="116.5" y="59.5">R43</text>
<text x="131.2" y="58.1">TP33</text>
<text x="239" y="58.1">U17B</text>
<text x="248.6" y="59.5">R53</text>
<text x="263.3" y="59.4">TP38</text>
<text x="52.1" y="61.2">GNDA</text>
<text x="65.6" y="61.1">-8V</text>
<text x="100.5" y="61.8">+</text>
<text x="105.3" y="60.6">OPA1622</text>
<text x="116.3" y="61.8">4.7R</text>
<text x="184.2" y="61.2">GNDA</text>
<text x="197.6" y="61.1">-8V</text>
<text x="232.5" y="61.8">+</text>
<text x="237.4" y="60.6">OPA1622</text>
<text x="248.3" y="61.8">4.7R</text>
<text x="131.2" y="69.5">TP34</text>
<text x="263.3" y="69.5">TP39</text>
<text x="107.2" y="77.2">R38</text>
<text x="114.8" y="77.2">R40</text>
<text x="122.4" y="77.2">R46</text>
<text x="130" y="77.2">R48</text>
<text x="239.3" y="77.2">R50</text>
<text x="246.9" y="77.2">R51</text>
<text x="254.5" y="77.2">R54</text>
<text x="262.1" y="77.2">R55</text>
<text x="107.2" y="79.5">50R</text>
<text x="114.8" y="79.5">50R</text>
<text x="122.4" y="79.5">50R</text>
<text x="130" y="79.5">50R</text>
<text x="239.3" y="79.5">50R</text>
<text x="246.9" y="79.5">50R</text>
<text x="254.5" y="79.5">50R</text>
<text x="262.1" y="79.5">50R</text>
<text x="102.9" y="86.6">GNDA</text>
<text x="110.6" y="86.6">GNDA</text>
<text x="118.2" y="86.6">GNDA</text>
<text x="125.8" y="86.6">GNDA</text>
<text x="235" y="86.6">GNDA</text>
<text x="242.6" y="86.6">GNDA</text>
<text x="250.3" y="86.6">GNDA</text>
<text x="257.9" y="86.6">GNDA</text>
<text x="101.7" y="94.3">+8V</text>
<text x="60.6" y="98">C53</text>
<text x="61.2" y="100.3">1u</text>
<text x="84.2" y="99.9">TP32</text>
<text x="108.2" y="100">U16A</text>
<text x="116.5" y="101.4">R44</text>
<text x="66.1" y="107">+8V</text>
<text x="100.5" y="103.8">+</text>
<text x="103.5" y="104.2" transform="rotate(-90 103.5 104.2)">V+</text>
<text x="106.6" y="102.5">OPA1622</text>
<text x="116.3" y="103.7">4.7R</text>
<text x="36.5" y="111.5">R33</text>
<text x="37.1" y="113.8">1k</text>
<text x="46.6" y="111.5">R36</text>
<text x="47.3" y="113.8">1k</text>
<text x="72.7" y="112.7">U13A</text>
<text x="201.9" y="110.8">OPA2277</text>
<text x="203.5" y="108.5">U12B</text>
<text x="234.9" y="110.8">OPA2277</text>
<text x="236.5" y="108.5">U13B</text>
<text x="64.9" y="116.5">+</text>
<text x="67.9" y="116.9" transform="rotate(-90 67.9 116.9)">V+</text>
<text x="71" y="115.2">OPA2277</text>
<text x="101.1" y="118.2">-8V</text>
<text x="105.5" y="118.4">GNDA</text>
<text x="200.8" y="115.2">+</text>
<text x="233.8" y="115.2">+</text>
<text x="57.2" y="122.7">1u</text>
<text x="57.2" y="120.4">C50</text>
<text x="52.1" y="131.1">GNDA</text>
<text x="65.6" y="130.9">-8V</text>
<text x="100.5" y="131.7">+</text>
<text x="105.3" y="130.5">OPA1622</text>
<text x="107" y="127.9">U16B</text>
<text x="116.3" y="131.6">4.7R</text>
<text x="116.5" y="129.3">R45</text>
<text x="131.2" y="126.7">TP35</text>
<text x="190.6" y="128.5">GNDA</text>
<text x="223.6" y="128.5">GNDA</text>
<text x="236.5" y="130">U14B</text>
<text x="233.8" y="136.8">+</text>
<text x="234.9" y="132.4">OPA2277</text>
<text x="131.2" y="139.4">TP36</text>
<text x="107.2" y="147.1">R39</text>
<text x="107.2" y="149.4">50R</text>
<text x="114.8" y="147.1">R41</text>
<text x="114.8" y="149.4">50R</text>
<text x="122.4" y="147.1">R47</text>
<text x="122.4" y="149.4">50R</text>
<text x="130" y="147.1">R49</text>
<text x="130" y="149.4">50R</text>
<text x="25.5" y="155.3">+8V</text>
<text x="223.6" y="150.1">GNDA</text>
<text x="102.9" y="156.5">GNDA</text>
<text x="110.6" y="156.5">GNDA</text>
<text x="118.2" y="156.5">GNDA</text>
<text x="125.8" y="156.5">GNDA</text>
<text x="29.3" y="163.6">C37</text>
<text x="29.5" y="165.9">100n</text>
<text x="38.2" y="163.6">C39</text>
<text x="38.4" y="165.9">100n</text>
<text x="47.1" y="163.6">C41</text>
<text x="47.2" y="165.9">100n</text>
<text x="55.9" y="163.6">C2</text>
<text x="56.1" y="165.9">100n</text>
<text x="64.8" y="163.6">C31</text>
<text x="65" y="165.9">100n</text>
<text x="73.7" y="163.6">C33</text>
<text x="73.9" y="165.9">100n</text>
<text x="83.8" y="165.9">1u</text>
<text x="83.9" y="163.6">C43</text>
<text x="92.7" y="165.9">1u</text>
<text x="92.8" y="163.6">C45</text>
<text x="101.6" y="165.9">1u</text>
<text x="101.7" y="163.6">C47</text>
<text x="24.2" y="174.2">GNDA</text>
<text x="17.9" y="186.9">GNDA</text>
<text x="28" y="186.5">C38</text>
<text x="28.2" y="188.8">100n</text>
<text x="36.9" y="186.5">C40</text>
<text x="37.1" y="188.8">100n</text>
<text x="45.8" y="186.5">C42</text>
<text x="46" y="188.8">100n</text>
<text x="54.6" y="186.5">C1</text>
<text x="54.9" y="188.8">100n</text>
<text x="63.5" y="186.5">C3</text>
<text x="63.8" y="188.8">100n</text>
<text x="72.5" y="186.5">C32</text>
<text x="72.6" y="188.8">100n</text>
<text x="83.8" y="188.8">1u</text>
<text x="83.9" y="186.5">C44</text>
<text x="92.7" y="188.8">1u</text>
<text x="92.8" y="186.5">C46</text>
<text x="101.6" y="188.8">1u</text>
<text x="101.7" y="186.5">C48</text>
<text x="23.6" y="197">-8V</text>
</g>
<g font-size="1.8" fill="#848400">
<text x="20.2" y="46.6">4Q_DAC_OUT_1</text>
<text x="152.2" y="46.6">4Q_DAC_OUT_3</text>
<text x="131.1" y="64.4">Coil_Iout_1</text>
<text x="263.1" y="64.4">Coil_Iout_3</text>
<text x="131.1" y="73.3">Coil_Iout_R1</text>
<text x="263.1" y="73.3">Coil_Iout_R3</text>
<text x="20.2" y="116.5">4Q_DAC_OUT_2</text>
<text x="131.1" y="134.2">Coil_Iout_2</text>
<text x="131.1" y="143.1">Coil_Iout_R2</text>
</g>
<g font-size=".7" fill="#008484">
<text x="105.7" y="34.4" transform="rotate(-90 105.7 34.4)">EN</text>
<text x="237.7" y="34.4" transform="rotate(-90 237.7 34.4)">EN</text>
<text x="105.7" y="38.2" transform="rotate(-90 105.7 38.2)">GND</text>
<text x="237.7" y="38.2" transform="rotate(-90 237.7 38.2)">GND</text>
<text x="105.7" y="104.2" transform="rotate(-90 105.7 104.2)">EN</text>
<text x="105.7" y="108.1" transform="rotate(-90 105.7 108.1)">GND</text>
</g>
</svg>
